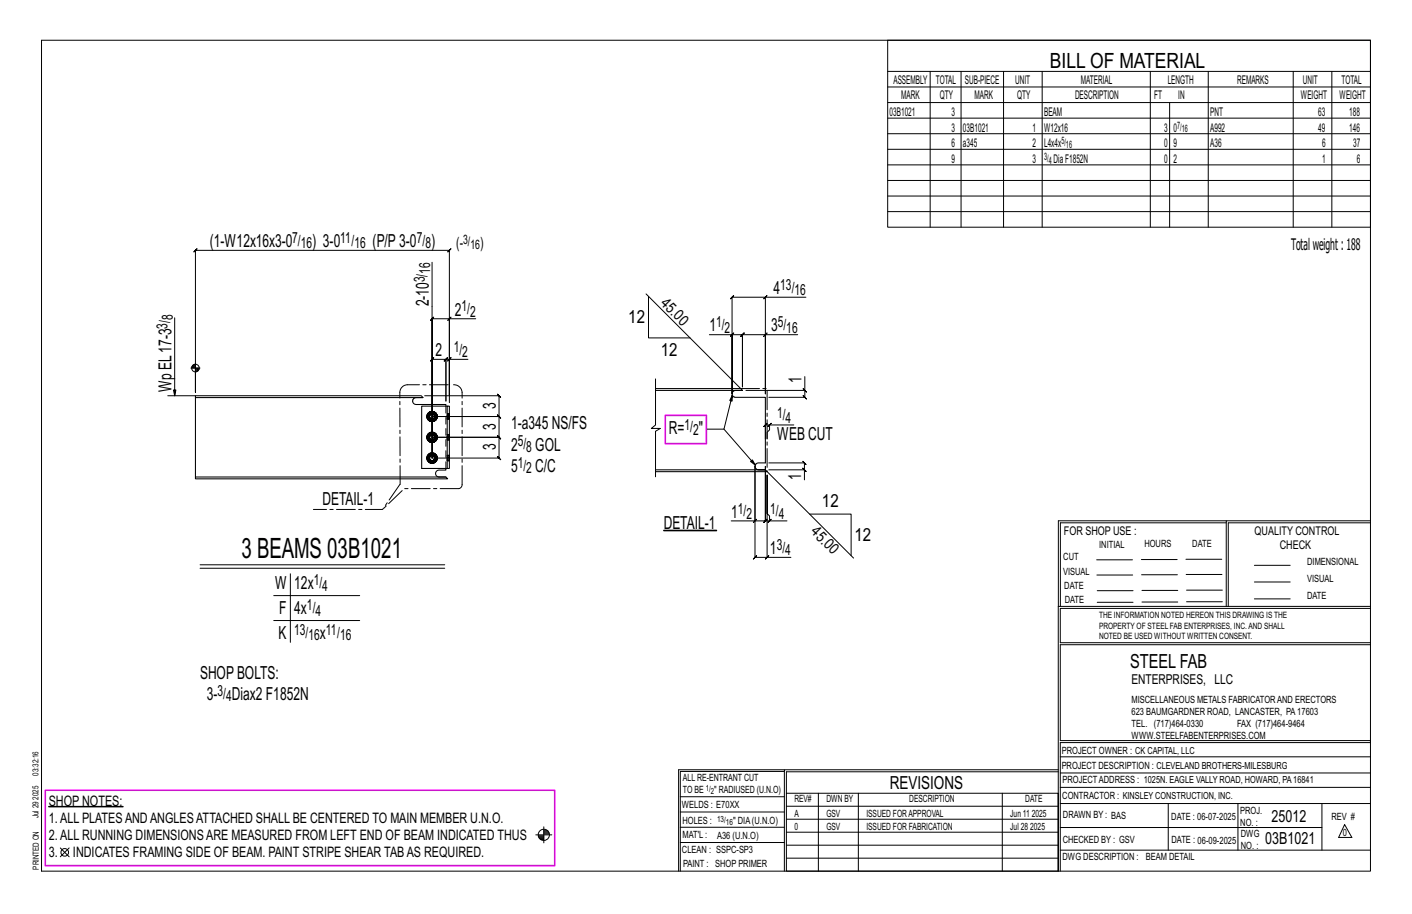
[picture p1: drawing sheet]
<svg xmlns="http://www.w3.org/2000/svg" width="432mm" height="279mm" viewBox="0 0 432 279" stroke-linecap="round" stroke-linejoin="round" font-family="sans-serif">
<path d="M203 162.1h16.2v.2h-16.2zM14.9 246.5h22.7v.2h-22.7z" fill="#000" stroke="#000" stroke-width=".31"/>
<g fill="none" stroke="#000" stroke-width=".31">
<path d="M12.7 12.3h406.4v254h-406.4zM271.5 12.3h147.6v57.2h-147.6zM271.5 21.8h147.6M271.5 26.6h147.6M271.5 31.4h147.6M271.5 36.1h147.6M284.5 21.8v47.7M293.9 21.8v47.7M306.9 21.8v47.7M318.7 21.8v47.7M351.8 21.8v47.7M357.7 31.4v38.1"/>
<path d="M369.5 21.8v47.7M395.5 21.8v47.7M407.3 21.8v47.7M271.5 40.9h147.6M271.5 45.6h147.6M271.5 50.4h147.6M271.5 55.2h147.6M271.5 59.9h147.6M271.5 64.7h147.6M53.4 97.2v23.8l-.4-1.8h.8l-.4 1.8M132.1 80.2v59.8v-42.6l-.5 .5 1-1-.5 .5h5.3M137.9 96.9l-1 1z"/>
<path d="M145.5 97.4h-8.1v23.6v-44.5l.5-.5-1 1 .5-.5h-77.6l.5-.5-1 1 .5-.5v43.4v-7.4M197.6 89.8l28.9 29M198.3 90.6v12.7h12.7M234.1 90.9h-10.2l.5-.5-1 1 .5-.5v29.5v-18.1h-7M234.6 90.4l-1 1zM246.5 90.9h-12.4v29.5v-18.1h9.8M58.4 112.5h2.8M58.7 112v.5M58.9 111.7v.8M59.1 111.5v1M59.3 111.4v1.1M59.6 111.4v1.1"/>
<path d="M59.8 111.1v2.8M60 112.5v1.2M60.2 112.5v1.1M60.4 112.5v1M60.6 112.5v.8M60.8 112.5v.5M137.4 109.8h-1l.5-.5-1 1 .5-.5v12.8v-12.8l.5-.5-1 1 .5-.5h-4.3l.5-.5-1 1 .5-.5v23.9h20.5l-.5-.5 1 1-.5-.5v6.3l-.5-.5 1 1-.5-.5h-20.5M137.9 109.3l-1 1zM143.1 109.8h-5.7v13.3M200.5 115.8v14.1l-1.3 1.1h2.7l-1.4 .8v14M223.9 102.3h3.1l-.5 .5 1-1-.5 .5v16v-16l-.5 .5 1-1-.5 .5h7.1M224.4 101.8l-1 1z"/>
<path d="M234.6 101.8l-1 1zM245.6 118.8l1 1zM246.1 115.1v4.2h-18M246.1 119.3v2.2l-.5-.5 1 1-.5-.5h-11M51.3 121h8.5M129.9 121h22.7l-.5-.5 1 1-.5-.5v6.3l-.5-.5 1 1-.5-.5h-20.5h20.5l-.5-.5 1 1-.5-.5v6.4l-.5-.5 1 1-.5-.5h-20.5M130.6 127.3h.5M130.6 133.7h.5M130.7 126.7l.5 .2-.1 .4M130.7 133.1l.5 .2-.1 .4M130.7 139.4l.5 .2-.1 .4M131.1 128.4l.5 .3"/>
<path d="M131.1 134.8l.5 .3M131.1 127.3l.1 .4-.5 .2M131.1 133.7l.1 .4-.5 .2M131.2 126.9l.2-.3-.3-.3a1.52 1.52 0 0 0 0 2.1l.3-.3-.2-.4M131.2 133.3l.2-.4-.3-.3a1.52 1.52 0 0 0 0 2.2l.3-.4-.2-.3M131.2 139.6l.2-.3-.3-.3a1.52 1.52 0 0 0 0 2.1l.3-.3-.2-.4M131.4 128.1l.3 .2-.1 .4 .5 .1M131.4 134.4l.3 .2-.1 .5 .5 .1M131.6 125.9l-.5 .4M131.6 132.3l-.5 .3M131.6 138.6l-.5 .4M131.7 128.3l.4 .1v.4l.6-.1"/>
<path d="M131.7 134.6l.4 .1v.5l.6-.1M132.1 125.8l-.5 .1 .1 .5-.3 .2M132.1 126.3l.4 .1 .2-.5 .5 .4-.3 .3M132.1 132.2l-.5 .1 .1 .4-.3 .2M132.1 132.7h.4l.2-.4 .5 .3-.3 .3M132.1 138.5l-.5 .1 .1 .5-.3 .2M132.1 139l.4 .1 .2-.5 .5 .4-.3 .3M132.5 126.4l.4 .2 .3 .7h.5l-.2 .6M132.5 132.7l.4 .2 .3 .8h.5l-.2 .6M132.5 139.1l.4 .2 .3 .7h.5l-.2 .6M132.7 125.9l-.6-.1v.5l-.4 .1M132.7 132.3l-.6-.1v.5h-.4"/>
<path d="M132.7 138.6l-.6-.1v.5l-.4 .1M132.9 128.1l.3 .3-.5 .3-.2-.4-.4 .1M132.9 134.4l.3 .4-.5 .3-.2-.5-.4 .1M133.1 127.7l.4 .2-.3 .5M133.1 134.1l.4 .2-.3 .5M133.2 127.3l-.3 .8-.4 .2M133.2 133.7l-.3 .7-.4 .2M133.2 126.3l.3 .4-.4 .2M133.2 132.6l.3 .5-.4 .2M133.2 139l.3 .4-.4 .2M133.5 126.7l.2 .6M133.5 133.1l.2 .6"/>
<path d="M133.5 139.4l.2 .6M221.4 131.2l9.6 11-1.5-1.1 .6-.5 .9 1.6M224 120.8l-.8 1.6 .7 .2 .1-1.8-2.6 10.4h-5.2M235.3 129.9l.5-.5-1 1zM235.3 129.9h-1.2l.5-.5-1 1 .5-.5v4.3M242.8 129.9h-7.5v1.5l-.7 .8v2M130.6 140h.5M131.1 141.1l.5 .3M131.1 140l.1 .4-.5 .2M131.4 140.8l.3 .2-.1 .4 .5 .1M131.7 141l.4 .1v.4l.6-.1M132.9 140.8l.3 .3-.5 .3-.2-.4-.4 .1"/>
<path d="M133.1 140.4l.4 .2-.3 .5M133.2 140l-.3 .8-.4 .2M223.6 159.2h7.3v-16.6v27.8l-.5 .5 1-1-.5 .5h3.7M230.9 159.2h3.2l-.5 .5 1-1-.5 .5v-16.6v16.6l-.5 .5 1-1-.5 .5h1.2M231.4 158.7l-1 1zM234.6 144.2l26.4 26.4M235.1 143.6h10.9v3.1M235.1 141.5h10.9l-.5-.5 1 1-.5-.5v2.1M235.3 159.2l.5-.5-1 1zM240.7 159.2h-5.4v-1.5l-.7-.7v-11.8v25.2h7.3M245.5 143.1l1 1zM247.6 157.2h12.7v12.7"/>
<path d="M375 159.8h-50.7v25.6M375 159.2h-51.3l-.1 107.1M419.1 159.2h-44.1v26.2M419.1 159.8h-43.5v25.6M61.2 172.7h74.8M61.2 173.7h74.8M88.8 175.4v21M235.1 169.9l-1 1zM335.4 171.1h10.9M335.4 175.8h11M349 171h11M349.1 175.7h11"/>
<path d="M362.7 171h10.9M362.7 175.6h11M383.6 172.8h11M383.6 177.9h11M83.7 182.1h26.3M83.7 189.7h26.3M323.7 185.4h95.4M335.5 184.1h11M335.5 180.6h11M349.2 184h11M349.2 180.5h11M362.9 180.4h10.9"/>
<path d="M362.9 184h10.9M383.6 183.1h11M419.1 186h-94.9v10.5h94.9M419.1 197.1h-94.9v29.3h94.9v.6h-94.9v39.3M239.9 235.8h-31.9v30.5M239.9 235.3h-32.4v31M323.6 235.3h-83.7v31M323.6 235.9h-83.1v6.6M324.2 236.3h94.9M324.2 231.4h94.9M18.4 259.2l2.7 2.7M21.1 259.2l-2.7 2.7"/>
<path d="M163.8 255.2h5M164.6 255.5h1.7M164.7 255.8h1.6M164.8 256.1h1.5M165 256.4h1.3M165.4 256.6h.9M166.3 252.8v4.9M166.3 254.1h1.3M166.3 253.8h.9M166.3 254.6h1.6M166.3 254.3h1.5M166.3 254.9h1.7"/>
<path d="M208 252.9h31.9M208 257.5h31.9M208 243.6h31.9M208 248.2h31.9M240.5 242.5h83.1v23.8h-83.1zM240.5 258.4h83.1M240.5 254.4h83.1M240.5 250.4h83.1M240.5 246.5h83.1M250.3 242.5v23.8M262.5 242.5v23.8M306.5 242.5v23.8"/>
<path d="M324.2 253h80.1M324.2 245.6h94.9M324.2 259.9h94.9M324.2 240.7h94.9M357.3 245.6v14.3M378.6 245.6v14.3M404.3 245.6v14.3M411.2 252.1l2.2 3.9h-4zM240.5 262.3h83.1"/>
<circle cx="59.8" cy="112.5" r="1.16"/>
<circle cx="166.3" cy="255.2" r="1.71"/>
<circle cx="19.8" cy="260.6" r="1.17"/>
</g>
<path d="M203.4 127h12.6v8.6h-12.6zM13.8 241.6h155.8v23h-155.8z" fill="none" stroke="#f0f" stroke-width=".5"/>
<path d="M200.5 118.8h26l.5 .5M200.5 119.3h26.5h-2.1a1.06 1.06 0 0 0-1 1.1 1.06 1.06 0 0 0 1 1.1h9.2v20h-2.2a1.06 1.06 0 0 0-1 1.1 1.06 1.06 0 0 0 1 1h2.1h-33.5M59.8 121h69l.6 .5h-69.6zM59.8 121.5v24.3M129.4 121.5h-2.2a1.06 1.06 0 0 0-1 1.1 1.06 1.06 0 0 0 1 1.1h9.2v.5M136.8 124.2h.6v19h-.6zM136.8 124.2h-7.8v19h7.8M59.8 145.8h76.6l.5 .6h-77.1zM136.4 143.2v.5h-2.2a1.06 1.06 0 0 0-1 1.1 1.06 1.06 0 0 0 1 1h2.2M234 143.6l.6 .6h-34.1" fill="none" stroke="#000" stroke-width=".32"/>
<g fill="none" stroke="#000" stroke-width=".31" stroke-dasharray="2 1.4">
<path d="M130.5 127.3l.2 .6zM130.5 133.7l.2 .6zM130.6 127.3l.1 .6zM130.6 127.3l.8-1.3-.8 1.3 .8 1.3-.8-1.3h.5M130.6 133.7l.1 .6zM130.6 133.7l.8-1.3-.8 1.3 .8 1.3-.8-1.3h.5M130.7 126.7l-.2 .6zM130.7 127.9l.3 .6zM130.7 133.1l-.2 .6zM130.7 134.3l.3 .5zM130.7 139.4l-.2 .6zM130.7 127.9l.5-.2-.1-.4"/>
<path d="M130.7 126.7l.5 .2-.1 .4M130.7 134.3l.5-.2-.1-.4M130.7 133.1l.5 .2-.1 .4M130.7 139.4l.5 .2-.1 .4M131 126.2l-.3 .5zM131 128.5l.5 .3zM131 126.2l.5-.3zM131 132.6l-.3 .5zM131 134.8l.5 .3zM131 132.6l.5-.4zM131 138.9l-.3 .5zM131 138.9l.5-.3z"/>
<path d="M131.1 128.4l.5 .3zM131.1 128.4l.5 .3M131.1 126.3l.5-.4zM131.1 126.3l.5-.4M131.1 134.8l.5 .3zM131.1 134.8l.5 .3M131.1 132.6l.5-.3zM131.1 132.6l.5-.3M131.1 139l.5-.4zM131.1 139l.5-.4M131.2 127.7l.5 .6M131.2 126.9l.5-.5"/>
<path d="M131.2 134.1l.5 .5M131.2 133.3l.5-.6M131.2 139.6l.5-.5M131.3 127.3l.1 .4zM131.3 133.7l.1 .4zM131.4 128.6h1.5zM131.4 126h1.5zM131.4 135h1.5zM131.4 132.4h1.5zM131.4 138.7h1.5zM131.4 126.6l-.3-.3-.5 1 .1-.6v1.2l.4 .5-.4-.5 .4 .5 .3-.3M131.4 132.9l-.3-.3-.5 1.1 .1-.6v1.2l.4 .5-.4-.5 .4 .5 .3-.4"/>
<path d="M131.4 139.3l-.3-.3-.5 1 .1-.6v1.2l.4 .5-.4-.5 .4 .5 .3-.3M131.4 126.9l-.1 .4zM131.4 127.7l.3 .3zM131.4 126.9l.3-.3zM131.4 133.3l-.1 .4zM131.4 134.1l.3 .3zM131.4 133.3l.3-.3zM131.4 139.6l-.1 .4zM131.5 128.8l.6 .1zM131.5 125.9l.6-.2zM131.5 135.1l.6 .2zM131.5 132.2l.6-.1z"/>
<path d="M131.5 138.6l.6-.2zM131.7 128.3l.4 .1v.4l-.5-.1 .5 .1-.5-.1zM131.7 128l.4 .1zM131.7 126.6l.4-.1zM131.7 134.6l.4 .1v.5l-.5-.1 .5 .1-.5-.1zM131.7 134.4l.4 .1zM131.7 133l.4-.1zM131.7 139.3l-.3 .3zM131.7 139.3l.4-.1zM132.1 125.8l-.5 .1 .5-.1-.5 .1 .1 .5 .4-.1M132.1 128.9l.6-.1zM132.1 128.8l.6-.1z"/>
<path d="M132.1 128.8l.6-.1M132.1 128.4l.4-.1 .2 .4M132.1 128.1l.4-.1zM132.1 126.5l.4 .1zM132.1 125.8l.6 .1-.6-.1 .6 .1-.2 .5-.4-.1zM132.1 125.7l.6 .2zM132.1 132.2l-.5 .1 .5-.1-.5 .1 .1 .4h.4M132.1 135.3l.6-.2zM132.1 135.2l.6-.1zM132.1 135.2l.6-.1M132.1 134.7l.4-.1 .2 .5M132.1 134.5l.4-.1z"/>
<path d="M132.1 132.9l.4 .1zM132.1 132.2l.6 .1-.6-.1 .6 .1-.2 .4h-.4zM132.1 132.1l.6 .1zM132.1 138.5l-.5 .1 .5-.1-.5 .1 .1 .5 .4-.1M132.1 139.2l.4 .1zM132.1 138.5l.6 .1-.6-.1 .6 .1-.2 .5-.4-.1zM132.1 138.4l.6 .2zM132.5 128.3l.4-.2M132.5 128l.3-.3zM132.5 126.6l.3 .3zM132.5 126.4l.4 .2M132.5 134.6l.4-.2"/>
<path d="M132.5 134.4l.3-.3zM132.5 133l.3 .3zM132.5 132.7l.4 .2M132.5 139.3l.3 .3zM132.5 139.1l.4 .2M132.7 128.7l.5-.3zM132.7 128.7l.5-.3M132.7 125.9l.5 .4zM132.7 125.9l.5 .4M132.7 135.1l.5-.3zM132.7 135.1l.5-.3M132.7 132.3l.5 .3z"/>
<path d="M132.7 132.3l.5 .3M132.7 138.6l.5 .4zM132.7 138.6l.5 .4M132.7 128.8l.6-.3zM132.7 125.9l.6 .3zM132.7 135.1l.6-.3zM132.7 132.2l.6 .4zM132.7 138.6l.6 .3zM132.8 126.9l.1 .4zM132.8 133.3l.1 .4zM132.8 139.6l.1 .4zM132.9 126l.8 1.3z"/>
<path d="M132.9 132.4l.8 1.3zM132.9 138.7l.8 1.3zM132.9 127.3l-.1 .4zM132.9 133.7l-.1 .4zM133.1 127.7l.4 .2-.3 .5M133.1 126.9l.4-.2-.3-.4M133.1 134.1l.4 .2-.3 .5M133.1 133.3l.4-.2-.3-.5M133.1 139.6l.4-.2-.3-.4M133.2 128.4l-.3-.3 .3-.8M133.2 126.3l-.3 .3 .3 .7h.5l-.2 .6M133.2 134.8l-.3-.4 .3-.7"/>
<path d="M133.2 132.6l-.3 .3 .3 .8h.5l-.2 .6M133.2 139l-.3 .3 .3 .7h.5l-.2 .6M133.3 126.2l.3 .5zM133.3 132.6l.3 .5zM133.3 138.9l.3 .5zM133.5 126.7l.2 .6zM133.5 126.7l.2 .6M133.5 133.1l.2 .6zM133.5 133.1l.2 .6M133.5 139.4l.2 .6zM133.5 139.4l.2 .6M133.6 127.9l-.3 .6z"/>
<path d="M133.6 126.7l.1 .6zM133.6 134.3l-.3 .5zM133.6 133.1l.1 .6zM133.6 139.4l.1 .6zM133.7 127.3l-.8 1.3zM133.7 133.7l-.8 1.3zM133.7 127.3l-.1 .6zM133.7 133.7l-.1 .6zM136.7 126.5h.7zM136.7 127v.3h.7v-.3h-.7v-.3M136.7 132.8l.7 .1zM136.7 133.3v.4h.7v-.4h-.7v-.2"/>
<path d="M136.7 139.2h.7zM136.7 139.7v.3h.7v-.3h-.7v-.3M137.4 126.5v.2M137.4 127v-.3h-.7v-.2M137.4 127.3v.4h-.7v-.4M137.4 127.7v.2h-.7v-.2M137.4 127.9v.2h-.7v-.2M137.4 128.1h-.7M137.4 132.9v.2M137.4 133.3v-.2h-.7v-.2M137.4 133.7v.3h-.7v-.3M137.4 134v.3h-.7v-.3"/>
<path d="M137.4 134.3v.2h-.7v-.2M137.4 134.5h-.7M137.4 139.2v.2M137.4 139.7v-.3h-.7v-.2M130.5 140l.2 .6zM130.6 140l.1 .6zM130.6 140l.8-1.3-.8 1.3 .8 1.3-.8-1.3h.5M130.7 140.6l.3 .6zM130.7 140.6l.5-.2-.1-.4M131 141.2l.5 .3zM131.1 141.1l.5 .3zM131.1 141.1l.5 .3"/>
<path d="M131.2 140.4l.5 .6M131.3 140l.1 .4zM131.4 141.3h1.5zM131.4 140.4l.3 .3zM131.5 141.5l.6 .1zM131.7 141l.4 .1v.4l-.5-.1 .5 .1-.5-.1zM131.7 140.7l.4 .1zM132.1 141.6l.6-.1zM132.1 141.5l.6-.1zM132.1 141.5l.6-.1M132.1 141.1l.4-.1 .2 .4M132.1 140.8l.4-.1z"/>
<path d="M132.5 141l.4-.2M132.7 141.4l.5-.3zM132.7 141.4l.5-.3M132.7 141.5l.6-.3zM132.8 140.4l-.3 .3zM132.9 140l-.1 .4zM133.1 140.4l.4 .2-.3 .5M133.2 141.1l-.3-.3 .3-.8M133.6 140.6l-.3 .6zM133.7 140l-.8 1.3zM133.7 140l-.1 .6zM136.4 143.2v-19"/>
<path d="M137.4 140v.4h-.7v-.4M137.4 140.4v.2h-.7v-.2M137.4 140.6v.2h-.7v-.2M137.4 140.8h-.7"/>
</g>
<path d="M124.7 117.6a2.38 2.38 0 0 0-2.4 2.4M137.1 117.6h-12.5M141.3 120a2.5 2.5 0 0 0-2.6-2.4M226.5 118.8h8.1v25.4M122.3 148.1l-5.3 7.6h-21.2M122.4 148.1l-.1-28.1M140.4 149.4h-16.8l-6.6 6.3M140.4 149.4l.7-.6 .2-.7M141.3 148.1v-28.1" fill="none" stroke="#000" stroke-width=".31" stroke-dasharray="5.8 1 1 1"/>
<text font-size="8.6" x="73.9" y="170.7">3 BEAMS 03B1021</text>
<text font-size="6.4" x="321.1" y="20.7">BILL OF MATERIAL</text>
<text font-size="5.9" x="345.6" y="204.1">STEEL FAB</text>
<g font-size="5.5">
<text x="64.1" y="75.5">(1-W12x16x3-0</text>
<text x="95.4" y="75.5">) 3-0</text>
<text x="113.9" y="75.5">(P/P3-0</text>
<text x="131.8" y="75.5">)</text>
<text x="236.6" y="89.9">4</text>
<text x="131.1" y="93.7" transform="rotate(-90 131.1 93.7)">2-10</text>
<text x="139.1" y="96.5">2</text>
<text x="192.1" y="98.7">12</text>
<text x="216.9" y="101.3">1</text>
<text x="235.8" y="101.3">3</text>
<text x="133.2" y="108.9">2</text>
<text x="202.1" y="108.9">12</text>
<text x="52.4" y="119.9" transform="rotate(-90 52.4 119.9)">Wp EL17-3</text>
<text x="245.1" y="117.2" transform="rotate(-90 245.1 117.2)">1</text>
<text x="151.6" y="125.2" transform="rotate(-90 151.6 125.2)">3</text>
<text x="151.6" y="131.5" transform="rotate(-90 151.6 131.5)">3</text>
<text x="156.3" y="131.2">1-a345 NS/FS</text>
<text x="151.6" y="137.7" transform="rotate(-90 151.6 137.7)">3</text>
<text x="156.3" y="137.7">2</text>
<text x="163.7" y="137.7">GOL</text>
<text x="204.5" y="132.6">R=</text>
<text x="213.7" y="132.6">&quot;</text>
<text x="237.6" y="134.4">WEB CUT</text>
<text x="156.3" y="144.2">5</text>
<text x="163.7" y="144.2">C/C</text>
<text x="245" y="146.7" transform="rotate(-90 245 146.7)">1</text>
<text x="98.6" y="154.3">DETAIL-1</text>
<text x="251.4" y="155.1">12</text>
<text x="203" y="161.8">DETAIL-1</text>
<text x="223.6" y="158.2">1</text>
<text x="261.3" y="165.3">12</text>
<text x="235.5" y="169.4">1</text>
<text x="84.1" y="180.1">W</text>
<text x="90" y="180.1">12x</text>
<text x="85.4" y="187.7">F</text>
<text x="90" y="187.7">4x</text>
<text x="85.1" y="195.4">K</text>
<text x="97.8" y="195.4">x</text>
<text x="61.2" y="207.5">SHOPBOLTS:</text>
<text x="63.2" y="214">3-</text>
<text x="70.9" y="214">Diax2 F1852N</text>
<text x="272.2" y="241.1">REVISIONS</text>
</g>
<g font-size="5.1">
<text x="388.9" y="251.3">25012</text>
<text x="386.9" y="258.1">03B1021</text>
</g>
<text font-size="4.9" x="394.8" y="76.4">Totalweight : 188</text>
<g font-size="4.7">
<text x="89.3" y="74.3">7/</text>
<text x="92" y="76">16</text>
<text x="104" y="74.3">11/</text>
<text x="108.4" y="76">16</text>
<text x="127.5" y="74.3">7/</text>
<text x="130.1" y="76">8</text>
<text x="139.5" y="75.7">(-</text>
<text x="146.8" y="75.7">)</text>
<text x="131.6" y="83.7" transform="rotate(-90 131.6 83.7)">16</text>
<text x="129.9" y="86.3" transform="rotate(-90 129.9 86.3)">3/</text>
<text x="238.6" y="88.6">13/</text>
<text x="141.1" y="95.2">1/</text>
<text x="201.8" y="92.9" transform="rotate(45 201.8 92.9)">45.0</text>
<text x="243" y="90.3">16</text>
<text x="51.2" y="100.5" transform="rotate(-90 51.2 100.5)">3/</text>
<text x="52.8" y="97.8" transform="rotate(-90 52.8 97.8)">8</text>
<text x="143.7" y="96.9">2</text>
<text x="219" y="100.1">1/</text>
<text x="221.6" y="101.7">2</text>
<text x="237.8" y="100.1">5/</text>
<text x="240.5" y="101.7">16</text>
<text x="138.7" y="107.6">1/</text>
<text x="141.4" y="109.3">2</text>
<text x="209.3" y="131.3">1/</text>
<text x="237.6" y="127.7">1/</text>
<text x="240.3" y="129.3">4</text>
<text x="158.3" y="136.5">5/</text>
<text x="211.9" y="133">2</text>
<text x="158.3" y="143">1/</text>
<text x="160.9" y="138.1">8</text>
<text x="160.9" y="144.7">2</text>
<text x="225.7" y="157">1/</text>
<text x="228.3" y="158.7">2</text>
<text x="235.6" y="157">1/</text>
<text x="238.2" y="158.7">4</text>
<text x="247.7" y="162.8" transform="rotate(45 247.7 162.8)">45.0</text>
<text x="237.5" y="168.1">3/</text>
<text x="240.1" y="169.8">4</text>
<text x="95.9" y="178.9">1/</text>
<text x="98.5" y="180.5">4</text>
<text x="93.9" y="186.5">1/</text>
<text x="96.5" y="188.2">4</text>
<text x="90" y="194.1">13/</text>
<text x="94.3" y="195.8">16</text>
<text x="99.7" y="194.1">11/</text>
<text x="104" y="195.8">16</text>
<text x="66.5" y="212.8">3/</text>
<text x="69.1" y="214.4">4</text>
</g>
<g font-size="4.4">
<text x="14.9" y="251.5">1.ALL PLATESANDANGLESATTACHED SHALL BE CENTERED TO MAIN MEMBER U.N.O.</text>
<text x="14.9" y="246.3">SHOP NOTES:</text>
<text x="14.9" y="256.7">2.ALL RUNNING DIMENSIONSARE MEASURED FROM LEFT END OF BEAM INDICATED THUS</text>
<text x="14.9" y="262">3.</text>
<text x="22.3" y="262">INDICATES FRAMING SIDE OF BEAM. PAINT STRIPE SHEAR TABAS REQUIRED.</text>
</g>
<text font-size="4.2" x="346" y="209.1">ENTERPRISES, LLC</text>
<g font-size="4">
<text x="141.6" y="74.6">3/</text>
<text x="143.8" y="76">16</text>
</g>
<g font-size="3.7">
<text x="273.2" y="25.6">ASSEMBLY</text>
<text x="286.2" y="25.6">TOTAL</text>
<text x="295.1" y="25.6">SUB-PIECE</text>
<text x="310.4" y="25.6">UNIT</text>
<text x="330.5" y="25.6">MATERIAL</text>
<text x="357.1" y="25.6">LENGTH</text>
<text x="378.3" y="25.6">REMARKS</text>
<text x="398.4" y="25.6">UNIT</text>
<text x="410.2" y="25.6">TOTAL</text>
<text x="272.1" y="35.5">03B1021</text>
<text x="275.6" y="30.4">MARK</text>
<text x="287.4" y="30.4">QTY</text>
<text x="290.9" y="35.5">3</text>
<text x="298" y="30.4">MARK</text>
<text x="311" y="30.4">QTY</text>
<text x="319.3" y="35.5">BEAM</text>
<text x="328.7" y="30.4">DESCRIPTION</text>
<text x="353" y="30.4">FT</text>
<text x="360.3" y="30.4">IN</text>
<text x="370.1" y="35.5">PNT</text>
<text x="397.8" y="30.4">WEIGHT</text>
<text x="403.2" y="35.5">63</text>
<text x="409.6" y="30.4">WEIGHT</text>
<text x="412.6" y="35.5">188</text>
<text x="290.9" y="40.2">3</text>
<text x="294.5" y="40.2">03B1021</text>
<text x="315.8" y="40.2">1</text>
<text x="319.3" y="40.2">W12x16</text>
<text x="356" y="40.2">3</text>
<text x="358.9" y="40.2">0</text>
<text x="370.1" y="40.2">A992</text>
<text x="403.2" y="40.2">49</text>
<text x="412.6" y="40.2">146</text>
<text x="290.9" y="45">6</text>
<text x="294.5" y="45">a345</text>
<text x="315.8" y="45">2</text>
<text x="319.3" y="45">L4x4x</text>
<text x="356" y="45">0</text>
<text x="358.9" y="45">9</text>
<text x="370.1" y="45">A36</text>
<text x="404.3" y="45">6</text>
<text x="413.8" y="45">37</text>
<text x="290.9" y="49.7">9</text>
<text x="315.8" y="49.7">3</text>
<text x="322.2" y="49.7">DiaF1852N</text>
<text x="356" y="49.7">0</text>
<text x="358.9" y="49.7">2</text>
<text x="404.3" y="49.7">1</text>
<text x="415" y="49.7">6</text>
<text x="325.3" y="163.4">FOR SHOP USE :</text>
<text x="383.7" y="163.4">QUALITY CONTROL</text>
<text x="391.4" y="167.8">CHECK</text>
</g>
<g font-size="3.1">
<text x="360" y="39.4">7/</text>
<text x="361.4" y="40.5">16</text>
<text x="324.6" y="44.1">5/</text>
<text x="326" y="45.3">16</text>
<text x="319.3" y="48.9">3/</text>
<text x="320.7" y="50">4</text>
<text x="336.2" y="167.4">INITIAL</text>
<text x="350" y="167.1">HOURS</text>
<text x="364.6" y="167.2">DATE</text>
<text x="325.2" y="171.3">CUT</text>
<text x="399.8" y="172.8">DIMENSIONAL</text>
<text x="325.1" y="175.8">VISUAL</text>
<text x="399.8" y="177.9">VISUAL</text>
<text x="325.5" y="180">DATE</text>
<text x="325.7" y="184.4">DATE</text>
<text x="399.8" y="183.1">DATE</text>
<text x="346" y="215">MISCELLANEOUS METALS FABRICATORAND ERECTORS</text>
<text x="346" y="218.6">623 BAUMGARDNER ROAD, LANCASTER, PA17603</text>
<text x="346" y="225.8">WWW.STEELFABENTERPRISES.COM</text>
<text x="346" y="222.2">TEL. (717)464-0330</text>
<text x="378.3" y="222.2">FAX (717)464-9464</text>
<text x="324.7" y="230.5">PROJECT OWNER : CK CAPITAL, LLC</text>
<text x="208.8" y="238.8">ALL RE-ENTRANT CUT</text>
<text x="324.7" y="235.1">PROJECT DESCRIPTION : CLEVELAND BROTHERS-MILESBURG</text>
<text x="324.9" y="239.5">PROJECTADDRESS : 1025N. EAGLE VALLY ROAD, HOWARD, PA16841</text>
<text x="208.8" y="242.5">TO BE</text>
<text x="218.4" y="242.5">&quot; RADIUSED (U.N.O)</text>
<text x="242.9" y="245.3">REV#</text>
<text x="252.7" y="245.3">DWN BY</text>
<text x="278.1" y="245.3">DESCRIPTION</text>
<text x="313.5" y="245.3">DATE</text>
<text x="324.9" y="244.2">CONTRACTOR : KINSLEY CONSTRUCTION, INC.</text>
<text x="208.5" y="247">WELDS : E70XX</text>
<text x="208.7" y="251.7">HOLES :</text>
<text x="224.2" y="251.8">&quot; DIA(U.N.O)</text>
<text x="242.9" y="249.9">A</text>
<text x="252.7" y="249.9">GSV</text>
<text x="264.9" y="249.9">ISSUED FORAPPROVAL</text>
<text x="309" y="249.9">Jun 11</text>
<text x="315.5" y="249.9">2025</text>
<text x="325.1" y="250">DRAWN BY : BAS</text>
<text x="358.2" y="250.5">DATE : 06-07-2025</text>
<text x="379.3" y="248.9">PROJ.</text>
<text x="407.2" y="250.5">REV #</text>
<text x="208.7" y="256.3">MAT'L :</text>
<text x="219.3" y="256.4">A36 (U.N.O)</text>
<text x="242.9" y="253.8">0</text>
<text x="252.7" y="253.8">GSV</text>
<text x="264.9" y="253.8">ISSUED FOR FABRICATION</text>
<text x="309" y="253.8">Jul 28</text>
<text x="315" y="253.8">2025</text>
<text x="325" y="257.6">CHECKED BY : GSV</text>
<text x="358.3" y="257.7">DATE : 06-09-2025</text>
<text x="379.3" y="252.5">NO. :</text>
<text x="379.5" y="255.9">DWG</text>
<text x="410.6" y="255.5">0</text>
<text x="208.6" y="260.7">CLEAN : SSPC-SP3</text>
<text x="324.9" y="262.9">DWG DESCRIPTION :</text>
<text x="350.4" y="263">BEAM DETAIL</text>
<text x="379.5" y="259.5">NO. :</text>
<text x="208.9" y="265">PAINT : SHOP PRIMER</text>
</g>
<g font-size="2.7">
<text x="336.1" y="189">THE INFORMATION NOTED HEREON THIS DRAWING IS THE</text>
<text x="336.1" y="195.4">NOTED BE USED WITHOUT WRITTEN CONSENT.</text>
<text x="336.1" y="192.2">PROPERTY OF STEEL FAB ENTERPRISES, INC.AND SHALL</text>
</g>
<g font-size="2.6">
<text x="215.9" y="241.8">1/</text>
<text x="217.4" y="242.7">2</text>
<text x="219.3" y="251.1">13/</text>
<text x="222" y="252.1">16</text>
</g>
<g font-size="2.5">
<text x="11.7" y="237.1" transform="rotate(-90 11.7 237.1)">03:32:16</text>
<text x="11.8" y="244.4" transform="rotate(-90 11.8 244.4)">2025</text>
<text x="11.8" y="250.1" transform="rotate(-90 11.8 250.1)">Jul 29</text>
<text x="11.9" y="265.8" transform="rotate(-90 11.9 265.8)">PRINTED ON</text>
</g>
</svg>
